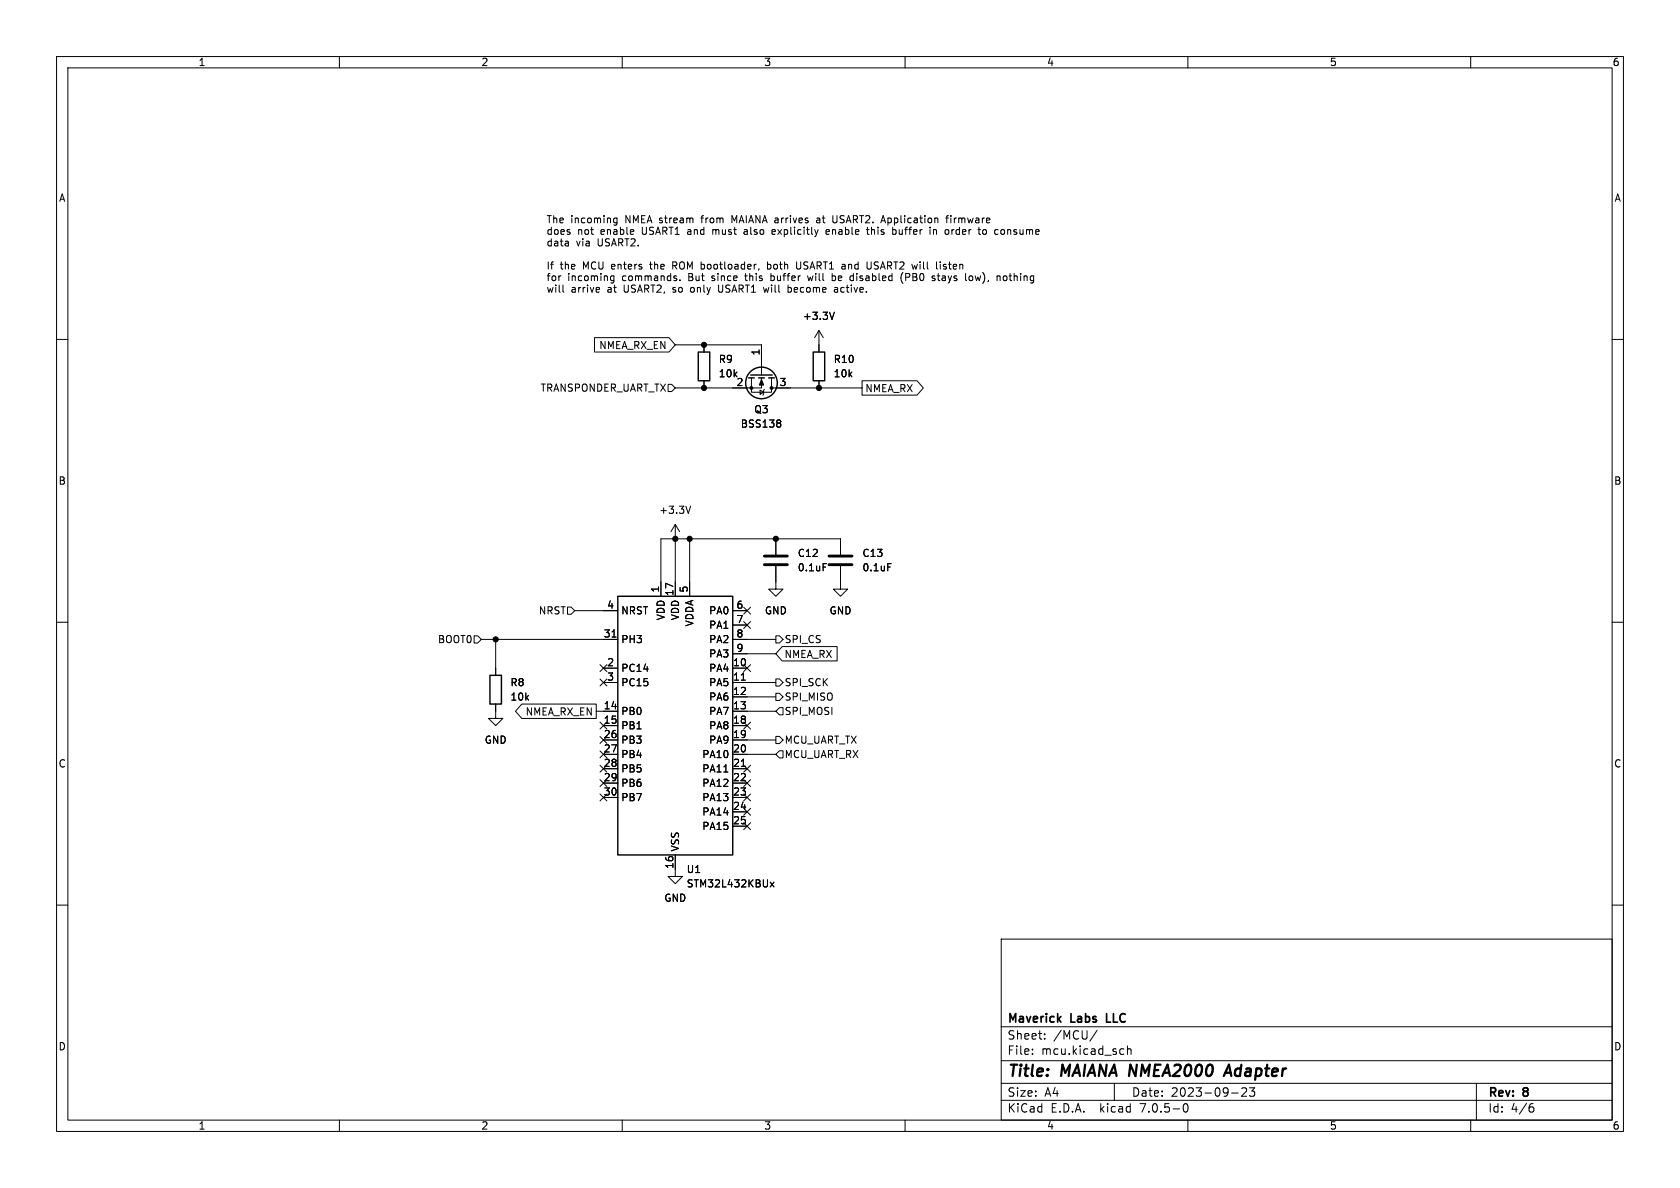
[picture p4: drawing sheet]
<svg xmlns="http://www.w3.org/2000/svg" width="297mm" height="210mm" viewBox="0 0 297 210" stroke-linecap="round" stroke-linejoin="round" font-family="sans-serif">
<g fill="none" stroke="#000" stroke-width=".18">
<path d="M10 10h277v190h-277zM12 12h273v186h-273zM60 10v2M110 10v2M160 10v2M210 10v2M260 10v2M109.1 38.5v1.1l-.1 .2M109.1 38.6l-.4-.1-.2 .3 .1 .5h.5M147.2 38.1v1l.3 .3M155.8 39h.6M156.1 38.1l-.4 1.3"/>
<path d="M165.7 38.6l.1 .8M167.2 38.5h.5M167.7 38.1l-.3 .2v1.1M10 60h2M99.5 50.4v1.1l.2 .2M105.1 59.7h13.2l1.1 1.3-1.1 1.2h-13.2zM105.8 50.8l.2 .3-.6 .1M105.9 51.6l-.1 .1M108 50h.1M108.5 48.8v1l-.2 .2M108.5 48.8h-.3l-.3 .2 .2 .6h.4M112 40.6v.3l-.6 .1"/>
<path d="M119.5 49.2l.2 .2-.2 .2M119.5 48.8h.1M120.2 49.5v.1M133.6 46.7h.1M134.2 47.5l-.1 .2M139.3 50.4v1.3M139.3 51.6l.1 .1M139.4 50.8l-.1 .1M140.8 46.3v1l.3 .3M142.8 48.8l.2 .8M144 40.6l.3 .8M144.3 41.4l-.1 .3"/>
<path d="M144.6 40.6l-.3 .8M144.8 58.4l-.8 1.3M144.8 58.4v3.8M144.8 58.4l.7 1.3M146.2 40.6l-.2 .2v.5l.2 .1M146.6 40.9l-.6 .1M147.1 48.3v1.3M147.1 49.6h.1M147.2 48.8h-.1M147.5 55.2l-.4 1.3M147.9 50.8l-.4 .1M148 51.2h-.3l-.2 .2v.2l.5 .1"/>
<path d="M150.7 48.8h-.3l-.1 .2v.5l.4 .1M153.2 40.6h.4M153.3 46.3v1l.2 .3h.3M153.3 40.2v1.1l.2 .1M157.8 40.2v1.2M157.8 41.4h.4M158.2 40.6h-.4M159.6 48.2a1.47 1.47 0 0 0 0 1.9M164.4 40.6v.8M165.3 48.8h-.3l-.2 .2 .5 .4M165.3 49.4l-.2 .2h-.3M165.6 46.3v1.1l.1 .2"/>
<path d="M166.2 46.3v.1M167.2 40.6h.3l.2 .2M167.7 41.2l-.2 .2h-.3M170.7 48.3v1.1l.2 .2M171.4 48.9v.6M172.9 40.6h.5M173.1 40.2v1.1l.3 .1M176.3 48.9l.1-.1h.4v.8M176.3 48.8v.8M176.3 40.6h.1M176.4 41.4h-.1M285 60h2"/>
<path d="M118.1 67.9h.6l.7 .7-.7 .6h-.6zM119.4 61h15.2v5.3M124.5 61v1.2M124.5 67.3v1.3M132.8 66.8v2.5h3.6v-2.5M134.4 69l.6 .3-.6 .4zM134.6 66.8v1.8h-15.2M135.1 68.8l-.1 .2v.7l-.1 .2M136.4 68.6h16M137.9 74.3l.1 .2-.1 .2M137.9 74.8l.1 .2-.1 .4M144.8 67.3v1.3"/>
<path d="M152.4 67.3h9.7l1.1 1.3-1.1 1.3h-9.7zM119.4 92.7v12.7M119.4 92.7l-.8 1.3M119.4 92.7l.7 1.3M121.9 95.3v10.1M122.1 89.5l-.4 1.2M137.2 95.3v2.7M145.5 99.6h.6M148.6 98v-2.7h-31.8v10.1M156.9 99.6h.7M10 110h2M83.8 112.4h.7l.6 .6-.6 .7h-.7z"/>
<path d="M85.1 113h24.1M87.6 113v6.4M100.3 107.3h.7l.6 .7-.6 .6h-.7zM101.6 108h7.6M106.1 117.5l1.2 1.2M106.7 118.1h2.5M107.3 117.5l-1.2 1.2M108.2 112.6h.7M129.5 118.1h2.6M129.5 113h7.7M129.5 108h2.6M129.5 110.5h2.6"/>
<path d="M129.5 115.6h7.7M131.5 107.3l1.2 1.3M131.5 109.9l1.2 1.2M131.5 117.5l1.2 1.2M132.7 107.3l-1.2 1.3M132.7 109.9l-1.2 1.2M132.7 117.5l-1.2 1.2M137.2 100.1v4h1.2l-1.2 1.3-1.3-1.3h1.3M137.2 112.4h.6l.6 .6-.6 .7h-.6zM138.3 114.3h9.7v2.5h-9.7l-1.1-1.2zM148.6 100.1v4h1.3l-1.3 1.3-1.3-1.3h1.3M285 110h2"/>
<path d="M87.6 124.5v2.5h1.3l-1.3 1.3-1.2-1.3h1.2M92.2 124.5h13.2v2.5h-13.2l-1.1-1.3zM105.4 125.7h3.8M106.1 137.8l1.2 1.2M106.1 130.2l1.2 1.2M106.1 132.7l1.2 1.3M106.1 135.3l1.2 1.2M106.1 127.7l1.2 1.2M106.1 120l1.2 1.3M106.7 120.7h2.5M106.7 128.3h2.5M106.7 130.8h2.5"/>
<path d="M106.7 133.4h2.5M106.7 135.9h2.5M106.7 138.4h2.5M107.3 137.8l-1.2 1.2M107.3 130.2l-1.2 1.2M107.3 132.7l-1.2 1.3M107.3 135.3l-1.2 1.2M107.3 127.7l-1.2 1.2M107.3 120l-1.2 1.3M129.5 120.7h7.7M129.5 123.2h7.7M129.5 125.7h7.7"/>
<path d="M129.5 128.3h2.6M129.5 130.8h7.7M129.5 133.4h7.7M129.5 135.9h2.6M129.5 138.4h2.6M131.1 120.2h.7M131.1 135.5h.7M131.5 135.3l1.2 1.2M131.5 137.8l1.2 1.2M131.5 127.7l1.2 1.2M132.7 135.3l-1.2 1.2M132.7 137.8l-1.2 1.2"/>
<path d="M132.7 127.7l-1.2 1.2M137.2 120h.6l.6 .7-.6 .6h-.6zM137.2 130.2h.6l.6 .6-.6 .6h-.6zM137.2 122.6h.6l.6 .6-.6 .6h-.6zM137.8 132.7h.6v1.3h-.6l-.6-.6zM137.8 125.1h.6v1.3h-.6l-.6-.7zM10 160h2M106.1 140.4l1.2 1.2M106.7 141h2.5M107.3 140.4l-1.2 1.2M119.4 151.1v3.8h1.2l-1.2 1.3-1.3-1.3h1.3M129.5 141h2.6"/>
<path d="M129.5 143.5h2.6M129.5 146.1h2.6M131.5 140.4l1.2 1.2M131.5 145.4l1.2 1.3M131.5 142.9l1.2 1.2M132.7 140.4l-1.2 1.2M132.7 145.4l-1.2 1.3M132.7 142.9l-1.2 1.2M136.2 155.9l.6 .9M136.8 155.9l-.6 .9M285 160h2M177 166h108v32h-108z"/>
<path d="M60 198v2M110 198v2M160 198v2M177 194.5h108M177 191.5h108M177 187.5h108M177 181.5h108M182.5 186.3v.1M182.5 185.5v.1M184.7 183.6v.1M184.7 182.8v.1M194 182.1l-1.3 2"/>
<path d="M197 191.5v3M198.2 185.4l.5 .1M198.7 186.3l-.5 .1M199.3 185.5l.2-.1 .4 .1 .1 .9M199.3 184.9v1.5M209.3 195.2l.2-.1a.81 .81 0 0 1 .6 .6 .81 .81 0 0 1-.3 .8l-.1 .1a.81 .81 0 0 1-.4-1.4zM210 198v2M217.7 193.2h1.2M219.7 192.3l-.2 .1M220.1 192.3l.3 .3-.1 .3-.8 .9h.9M221.8 192.3l-.5 .6 .4 .1v.7l-.2 .1h-.4l-.2-.1M260 198v2"/>
<path d="M261 191.5v6.5M270.5 195.7h.4l.3 .3-.2 .5h-.5M271 195.1l-.5 .1"/>
</g>
<path d="M216.6 189.6h1M217.3 188.2l-1 2" fill="none" stroke="#000" stroke-width=".4"/>
<path d="M135.1 99.8h4.1M135.1 98.3h4.1M146.6 99.8h4M146.6 98.3h4" fill="none" stroke="#000" stroke-width=".51"/>
<g fill="none" stroke="#000" stroke-width=".25">
<path d="M123.4 62.2h2.1v5.1h-2.1zM132.3 66.8h1M132.7 66.3h3.8M134.1 66.8h1M135.9 66.8h1M143.8 62.2h2v5.1h-2zM86.6 119.4h2v5.1h-2zM109.2 105.4h20.3v45.7h-20.3z"/>
<circle cx="134.6" cy="67.7" r="2.79"/>
</g>
<g fill="#000" stroke="#000" stroke-width=".18">
<path d="M134.6 67.1l.4 1h-.8z"/>
<circle cx="124.5" cy="68.6" r=".46"/>
<circle cx="124.5" cy="61" r=".46"/>
<circle cx="132.8" cy="68.6" r=".25"/>
<circle cx="136.4" cy="68.6" r=".25"/>
<circle cx="144.8" cy="68.6" r=".46"/>
<circle cx="119.4" cy="95.3" r=".46"/>
<circle cx="121.9" cy="95.3" r=".46"/>
<circle cx="137.2" cy="95.3" r=".46"/>
<circle cx="87.6" cy="113" r=".46"/>
</g>
<g font-size="2.8">
<text x="178" y="190.8">Title:</text>
<text x="187.5" y="190.8">MAIANA NMEA2000</text>
<text x="217.7" y="190.8">Adapter</text>
</g>
<g font-size="2.1">
<text x="178" y="183.9">Sheet:</text>
<text x="178" y="181.1">Maverick</text>
<text x="186.2" y="183.9">/MCU/</text>
<text x="189.2" y="181.1">Labs</text>
<text x="196" y="181.1">LLC</text>
<text x="178" y="186.6">File:</text>
<text x="184" y="186.6">mcu.kicad_sch</text>
<text x="178" y="196.8">KiCad</text>
<text x="178" y="194">Size:</text>
<text x="184.6" y="194">A4</text>
<text x="185.7" y="196.8">E.D.A.</text>
<text x="194.4" y="196.8">kicad</text>
<text x="200" y="194">Date:</text>
<text x="201.5" y="196.8">7.0.5-0</text>
<text x="206.9" y="194">2023-09-23</text>
<text x="263" y="194.2">Rev:</text>
<text x="263" y="196.8">Id:</text>
<text x="267" y="196.8">4/6</text>
<text x="269.2" y="194.2">8</text>
</g>
<g font-size="1.8">
<text x="35" y="11.8">1</text>
<text x="85" y="11.8">2</text>
<text x="135" y="11.8">3</text>
<text x="185" y="11.8">4</text>
<text x="235" y="11.8">5</text>
<text x="285" y="11.8">6</text>
<text x="10.4" y="35.8">A</text>
<text x="285.4" y="35.8">A</text>
<text x="96.5" y="39.6">The</text>
<text x="96.5" y="41.6">does</text>
<text x="100.8" y="39.6">incoming</text>
<text x="102" y="41.6">not</text>
<text x="106.1" y="41.6">enable</text>
<text x="110.5" y="39.6">NMEA stream</text>
<text x="113.5" y="41.6">USART1 and</text>
<text x="124.2" y="39.6">from</text>
<text x="126.2" y="41.6">must</text>
<text x="129.6" y="39.6">MAIANA arrives</text>
<text x="131.9" y="41.6">also</text>
<text x="137" y="41.6">explicitly</text>
<text x="144.9" y="39.6">at</text>
<text x="146.7" y="41.6">enable</text>
<text x="147.9" y="39.6">USART2.</text>
<text x="154.1" y="41.6">this</text>
<text x="156.6" y="39.6">Application</text>
<text x="158.7" y="41.6">buffer</text>
<text x="165.4" y="41.6">in</text>
<text x="168.2" y="39.6">firmware</text>
<text x="168.3" y="41.6">order</text>
<text x="174.3" y="41.6">to</text>
<text x="177.3" y="41.6">consume</text>
<text x="96.5" y="43.6">data</text>
<text x="96.5" y="47.7">If</text>
<text x="98.9" y="47.7">the</text>
<text x="101.8" y="43.6">via</text>
<text x="103" y="47.7">MCU enters</text>
<text x="105.6" y="43.6">USART2.</text>
<text x="115.1" y="47.7">the</text>
<text x="119.2" y="47.7">ROM bootloader,</text>
<text x="136.2" y="47.7">both</text>
<text x="141.4" y="47.7">USART1 and</text>
<text x="154.2" y="47.7">USART2 will</text>
<text x="166.7" y="47.7">listen</text>
<text x="96.5" y="49.8">for</text>
<text x="96.5" y="51.8">will</text>
<text x="100.3" y="49.8">incoming</text>
<text x="100.9" y="51.8">arrive</text>
<text x="107.4" y="51.8">at</text>
<text x="110" y="49.8">commands.</text>
<text x="110.3" y="51.8">USART2,</text>
<text x="119.1" y="51.8">so</text>
<text x="121.8" y="49.8">But</text>
<text x="122.4" y="51.8">only</text>
<text x="126" y="49.8">since</text>
<text x="127.4" y="51.8">USART1 will</text>
<text x="132" y="49.8">this</text>
<text x="136.7" y="49.8">buffer</text>
<text x="139.9" y="51.8">become</text>
<text x="143.4" y="49.8">will</text>
<text x="147.7" y="49.8">be</text>
<text x="148.3" y="51.8">active.</text>
<text x="151.1" y="49.8">disabled</text>
<text x="160.1" y="49.8">(PB0</text>
<text x="165.8" y="49.8">stays</text>
<text x="171.8" y="49.8">low),</text>
<text x="177.5" y="49.8">nothing</text>
<text x="141.9" y="56.7">+3.3V</text>
<text x="105.9" y="61.9">NMEA_RX_EN</text>
<text x="127" y="64.3">R9</text>
<text x="134.4" y="62.9" transform="rotate(-90 134.4 62.9)">1</text>
<text x="147.3" y="64.3">R10</text>
<text x="95.5" y="69.4">TRANSPONDER_UART_TX</text>
<text x="127" y="66.9">10k</text>
<text x="130.1" y="68.3">2</text>
<text x="137.8" y="68.3">3</text>
<text x="147.3" y="66.9">10k</text>
<text x="152.9" y="69.5">NMEA_RX</text>
<text x="130.9" y="75.8">BSS138</text>
<text x="133.3" y="73.2">Q3</text>
<text x="10.3" y="85.8">B</text>
<text x="285.3" y="85.8">B</text>
<text x="116.5" y="91">+3.3V</text>
<text x="141" y="98.6">C12</text>
<text x="141" y="101.2">0.1uF</text>
<text x="152.4" y="98.6">C13</text>
<text x="152.4" y="101.2">0.1uF</text>
<text x="107.3" y="107.7">4</text>
<text x="116.6" y="104.8" transform="rotate(-90 116.6 104.8)">1</text>
<text x="119.1" y="105.4" transform="rotate(-90 119.1 105.4)">17</text>
<text x="121.7" y="104.8" transform="rotate(-90 121.7 104.8)">5</text>
<text x="130.1" y="107.7">6</text>
<text x="77.4" y="113.9">BOOT0</text>
<text x="95.2" y="108.8">NRST</text>
<text x="106.7" y="112.8">31</text>
<text x="109.7" y="113.9">PH3</text>
<text x="109.7" y="108.8">NRST</text>
<text x="117.7" y="109.7" transform="rotate(-90 117.7 109.7)">VDD</text>
<text x="120.2" y="109.7" transform="rotate(-90 120.2 109.7)">VDD</text>
<text x="122.7" y="110.8" transform="rotate(-90 122.7 110.8)">VDDA</text>
<text x="125.3" y="108.8">PA0</text>
<text x="125.3" y="111.3">PA1</text>
<text x="125.3" y="113.9">PA2</text>
<text x="130.1" y="110.2">7</text>
<text x="130.1" y="112.8">8</text>
<text x="135.2" y="108.8">GND</text>
<text x="138.6" y="113.9">SPI_CS</text>
<text x="146.6" y="108.8">GND</text>
<text x="107.3" y="117.9">2</text>
<text x="109.7" y="118.9">PC14</text>
<text x="125.3" y="118.9">PA4</text>
<text x="125.3" y="116.4">PA3</text>
<text x="129.5" y="117.9">10</text>
<text x="130.1" y="115.3">9</text>
<text x="138.6" y="116.5">NMEA_RX</text>
<text x="90.2" y="121.5">R8</text>
<text x="90.2" y="124">10k</text>
<text x="106.7" y="125.5">14</text>
<text x="107.3" y="120.4">3</text>
<text x="109.7" y="121.5">PC15</text>
<text x="125.3" y="121.5">PA5</text>
<text x="125.3" y="124">PA6</text>
<text x="129.5" y="120.4">11</text>
<text x="129.5" y="122.9">12</text>
<text x="129.5" y="125.5">13</text>
<text x="138.6" y="121.5">SPI_SCK</text>
<text x="138.6" y="124">SPI_MISO</text>
<text x="85.6" y="131.6">GND</text>
<text x="92.9" y="126.6">NMEA_RX_EN</text>
<text x="106.7" y="128">15</text>
<text x="106.7" y="130.6">26</text>
<text x="109.7" y="126.6">PB0</text>
<text x="109.7" y="129.1">PB1</text>
<text x="109.7" y="131.6">PB3</text>
<text x="125.3" y="126.6">PA7</text>
<text x="125.3" y="129.1">PA8</text>
<text x="125.3" y="131.6">PA9</text>
<text x="129.5" y="128">18</text>
<text x="129.5" y="130.6">19</text>
<text x="138.6" y="131.6">MCU_UART_TX</text>
<text x="138.6" y="126.6">SPI_MOSI</text>
<text x="10.3" y="135.8">C</text>
<text x="106.7" y="133.1">27</text>
<text x="106.7" y="135.6">28</text>
<text x="109.7" y="134.2">PB4</text>
<text x="109.7" y="136.7">PB5</text>
<text x="124.1" y="134.2">PA10</text>
<text x="124.1" y="136.7">PA11</text>
<text x="129.5" y="133.1">20</text>
<text x="129.5" y="135.6">21</text>
<text x="138.6" y="134.2">MCU_UART_RX</text>
<text x="285.3" y="135.8">C</text>
<text x="106.7" y="138.2">29</text>
<text x="106.7" y="140.7">30</text>
<text x="109.7" y="139.3">PB6</text>
<text x="109.7" y="141.8">PB7</text>
<text x="124.1" y="139.3">PA12</text>
<text x="124.1" y="141.8">PA13</text>
<text x="129.5" y="138.2">22</text>
<text x="129.5" y="140.7">23</text>
<text x="129.5" y="143.3">24</text>
<text x="124.1" y="144.3">PA14</text>
<text x="124.1" y="146.9">PA15</text>
<text x="129.5" y="145.8">25</text>
<text x="119.1" y="153.7" transform="rotate(-90 119.1 153.7)">16</text>
<text x="120.2" y="150.6" transform="rotate(-90 120.2 150.6)">VSS</text>
<text x="121.3" y="154.5">U1</text>
<text x="117.4" y="159.6">GND</text>
<text x="121.3" y="157">STM32L432KBUx</text>
<text x="10.3" y="185.8">D</text>
<text x="285.3" y="185.8">D</text>
<text x="35" y="199.8">1</text>
<text x="85" y="199.8">2</text>
<text x="135" y="199.8">3</text>
<text x="185" y="199.8">4</text>
<text x="235" y="199.8">5</text>
<text x="285" y="199.8">6</text>
</g>
</svg>
